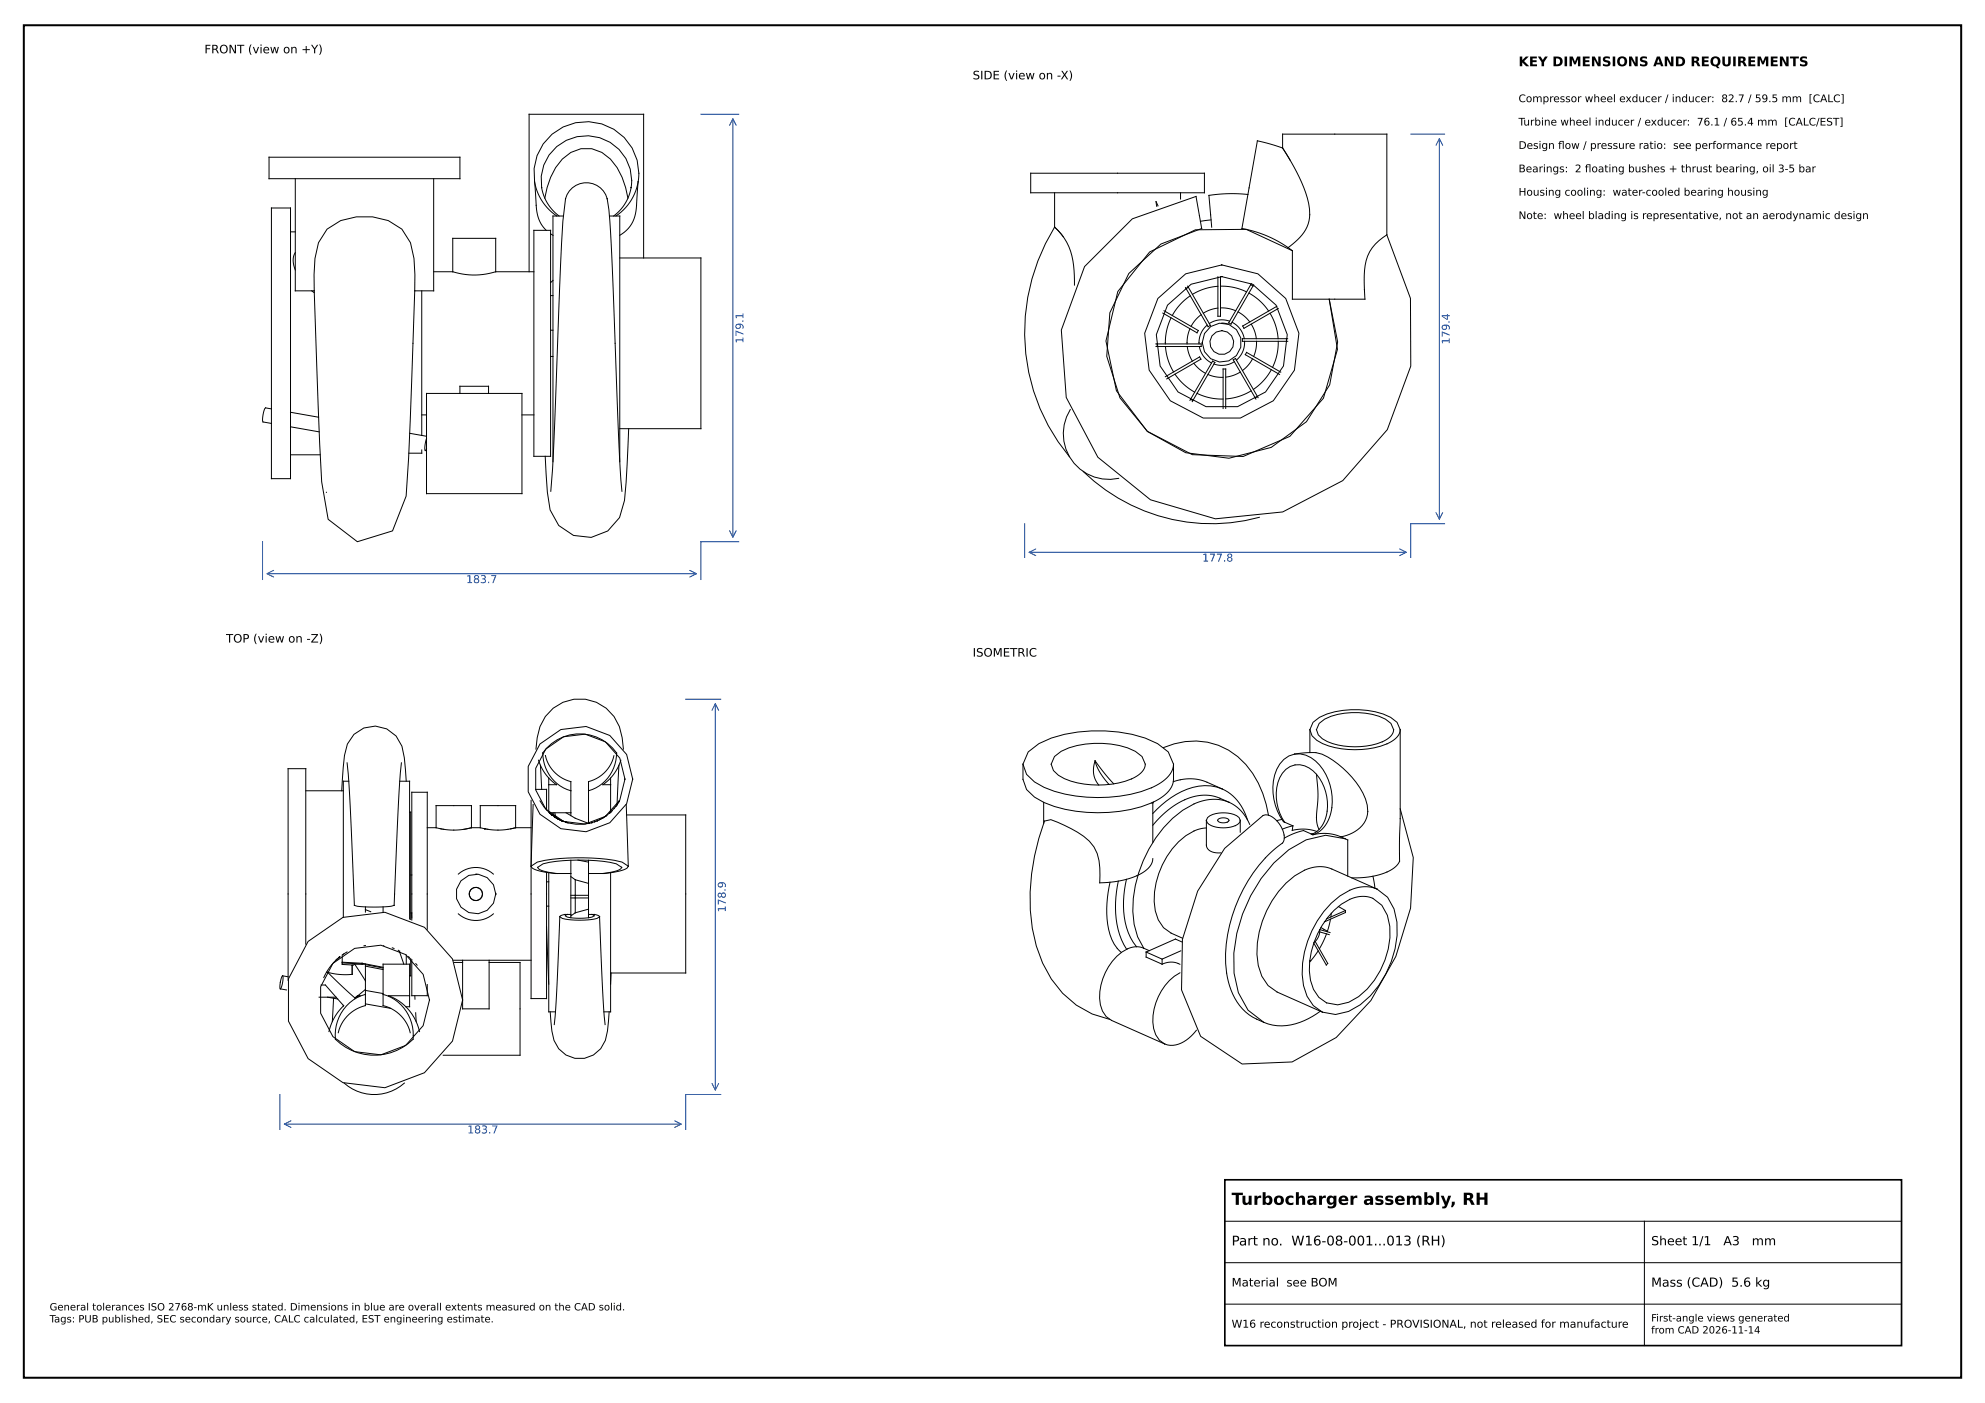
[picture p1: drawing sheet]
<svg xmlns="http://www.w3.org/2000/svg" width="420mm" height="297mm" viewBox="0 0 420 297" stroke-linecap="round" stroke-linejoin="round" font-family="sans-serif">
<g fill="none" stroke="#000" stroke-width=".21">
<path d="M56.9 33.3h40.4v4.5h-40.4zM62.5 37.8v23.8h4M91.8 37.8v23.8h-4M113.1 38.4l.2 1.6a27.6 27.6 0 0 0 .8 6.5l.6 1.2 .9 1M114.6 39.7h.1M114.6 39.7a9.6 9.6 0 0 1 9.3-11.1 9.6 9.6 0 0 1 9.7 10.8v.3M114.6 39.7a9.4 9.4 0 0 0 3.7 6M133.6 39.7a9.4 9.4 0 0 1-3.7 6M133.6 39.7h.1M135.1 38.4l-.3 4.3a7.5 7.5 0 0 1-3.6 7.1M218.1 36.7h36.8v4.1h-36.8zM271.5 31.3l-5.4-1.5-3.3 18.6a24.5 24.5 0 0 1 9.8 4"/>
<path d="M271.5 31.3a39.2 39.2 0 0 1 5.5 11.8 7.8 7.8 0 0 1-3.3 8.5l-1.1 .8M271.5 31.3l1.6 2.6M271.5 31.3v-2.9h22v21.3M57.4 44h4.1v57.3h-4.1zM61.5 49.1h1M62.5 53.5a4 4 0 0 0 0 3.6M91.8 57.5h4M95.8 57.5a15.2 15.2 0 0 0 9.1 0M95.8 57.5v-7.1h9.1v7.1M104.9 57.5h8.1M113 48.7h3.5v47.9h-3.5zM115.3 41.9a15.5 15.5 0 0 1 3.7-8.2 6.8 6.8 0 0 1 10.2 0 15.5 15.5 0 0 1 3.7 8.2"/>
<path d="M116.5 49.5l.5 .3M117 59.3l-.5 .5M117.8 45.7a10.9 10.9 0 0 1-4.2-12.6 10.9 10.9 0 0 1 11-7.3 10.9 10.9 0 0 1 10.5 12.3 10.9 10.9 0 0 1-4.7 7.6M119.2 45.7h-2.2v52M119.7 42a4.6 4.6 0 0 1 4.4-3.3 4.6 4.6 0 0 1 4.4 3.3M119.7 42v.1M119.7 42a251.6 251.6 0 0 0-1.4 23.8 1119.1 1119.1 0 0 1-1.7 38.2M128.5 42l.4 2.4 .3 4.7 .7 16.5a1137.9 1137.9 0 0 0 1.7 38.4M128.5 42.1h.1M129 45.7h2.2v52M131.2 54.6h17.1v36.1h-17.1M136.2 54.6v-30.4h-24.2v33.3"/>
<path d="M223.2 48.1l1 1M223.2 48.1a12.9 12.9 0 0 1 4.2 10.2v2M223.2 48.1a41.7 41.7 0 0 0 3.1 48.6M223.2 40.8v7.3M224.4 49.3l.6 .8M245.1 43.6l-.4-.9 .1 1M249.9 40.8v1.3M256.3 46.5l-2.2 .3M258.3 58.6v8.3h-.5v-8.3M264.1 41.2l-3.8-.2-4.4 .4 .6 6.7M272.6 52.4l.9 .7M293.5 49.7l5 13.4 .1 14.4-5 13.4-9.4 10.8-12.7 6.6-14.3 1.5-13.7-4-11.1-9-6.7-12.7-1.1-14.2 4.9-13.5 10.2-10.1 13.4-4.7 1.2 6.8-8.6 3.2-6.8 6.3-4 8.3-.7 9.2 2.8 8.8 5.9 7.1 8.1 4.5 9.1 1.2 8.9-2.3 7.5-5.4 4.9-7.9 1.7-9-1.8-9.1 1.8 10.6-3 10.4-7.1 8.1-9.9 4.2-10.7-.4-9.6-4.9-6.5-8.6-2.2-10.5 2.5-10.5 6.7-8.4 9.7-4.7 10.8-.1 9.7 4.6"/>
<path d="M293.5 49.7a9.1 9.1 0 0 0-4.8 8.5l.2 5.1h-15.4v-10.2M66 61.6l.5 .3M66.5 61.6l.8 24.2 .8 16.2 1.4 7.9 6.1 4.7 7.5-2.2 2.9-7.4 .8-16.2 1-27.2M66.5 61.6v-3.5l.2-3.4 .7-3.3 1.8-2.9 2.9-1.8 3.3-.8h3.5l3.3 .8 2.9 1.8 1.8 2.9 .7 3.3 .2 3.4v3.5M89.3 61.6v30.6M116.5 62.6h.5M116.5 69.9h.5M116.5 75.4h.5M244.6 72.8h9.6v.5h-9.5M244.9 72.8v.5M246.4 65.8l7.2 4.2-.3 .4-7.2-4.1M246.6 79.7l7.3-4.2 .3 .5-7.3 4.2"/>
<path d="M246.7 73.3l.6 3 1.1 2.4M247.9 67.3a11.9 11.9 0 0 0-1.3 5.5M248.7 79.2l1.7 2 2.5 1.8M251.3 73.3l.4 1.8 .7 1.3M251.4 60.6l4.8 8.3-.5 .2-4.8-8.2M251.5 60.8l-.5 .3M251.8 69.6a7.4 7.4 0 0 0-.6 3.2M251.9 62.6l-2.3 2-1.5 2.2M252.7 76.9l1.2 1.3 1.3 .8M253.8 73.3a4.8 4.8 0 0 0 2.6 3.5M254.2 66.6l-1.3 1.2-.8 1.3M255.5 68.8a4.8 4.8 0 0 0-1.7 4"/>
<path d="M255.7 79.3l1.4 .4 1.8 .2M257.8 65.2l-1.5 .3-1.6 .8M257.8 60.6l-2.6 .5-2.8 1.2M258.3 65.2l1.8 .1 1.4 .5M258.3 60.6l2.6 .2 2.9 1M258.6 68.4l1.4 .2M260.2 68a4.8 4.8 0 0 0-4.3 .5M260.8 68.2a4.8 4.8 0 0 1 2.5 3.5M261.2 76.5a4.8 4.8 0 0 1-4.3 .5M262 66l1.3 .9 1.2 1.2M262.5 78.7l-1.4 .7-1.7 .4M263.4 72.2a4.8 4.8 0 0 1-1.7 4"/>
<path d="M264.3 62l2.2 1.5 2 2.3M264.7 60.2l.5 .3M264.8 68.6l.8 1.6 .3 1.5M264.8 60l-4.7 8.3 .4 .3 4.8-8.3M265.1 75.9l-.9 1.3-1.2 1.2M265.9 72.2l-.1 1.8-.5 1.4M268.8 66.3l1.2 2.8 .5 2.6M269.1 78.2l-1.8 2.5-2 1.7M270.2 64.8l-7.2 4.2 .3 .5 7.2-4.2M270.5 72.2l-.3 3.1-.9 2.5M271.1 78.8l-7.3-4.2-.2 .5 7.2 4.1M272.3 71.7v.5"/>
<path d="M272.5 71.7h-9.5v.5h9.5M57.4 86.5l-1.2-.2-.2 .2-.4 2.3 .1 .5 1.7 .3M61.5 96.3h6.3M61.5 90.3l6.1 1.1M61.5 87.3l5.9 1M86.7 91.7l3.6 .6M89.3 95.2v.7h-2.8M89.3 87.8h1M90.3 83.3h20.2v21.2h-20.2zM90.3 92.8l-.4 1.6 .1 1 .3-.5M97.3 83.3v-1.5h6.1v1.5M110.5 87.8h2.5"/>
<path d="M133.1 90.7l-.6 11.4-.3 3.8-1.1 3.6-2.5 2.9-3.5 1.3-3.7-.4-3.1-2.1-1.9-3.3-.6-3.7-.4-7.6M226.5 86.7a9.7 9.7 0 0 0 .3 10.7 9.7 9.7 0 0 0 10 3.8M229.3 99.8a38.9 38.9 0 0 0 37.2 9.7M251.8 84.7l4.8-8.3 .5 .3-4.8 8.3M252 84.5l.5 .3M253.3 83.2l2.5 .9 3.1 .4M259.4 86.4v-8.3h-.5v8.4M264.8 82.7l-2.4 1.1-3 .6M266.1 83.9l-.4 .3M266.3 84.2l-4.8-8.3-.5 .3 4.8 8.3M69.1 104.2h.1M113.4 158.5l.3-2.4a9 9 0 0 1 9-8.2 9 9 0 0 1 9 8.2l.2 2.4"/>
<path d="M114.8 159.4a9.6 9.6 0 0 1 15.7 0M114.9 159.3a8.2 8.2 0 0 0 5.9 8.1M115.4 159.9a7.3 7.3 0 0 0 5.4 5.5v2M115.4 159.9h.1M129.9 159.9a7.3 7.3 0 0 1-5.3 5.5v2M130.5 159.3a8.2 8.2 0 0 1-5.9 8.1M246.3 158.2a14.9 14.9 0 0 1 20 7.5l1 2.2 .7 2.3 .5 2.3M274 159.6l2.4-.3a7.7 7.7 0 0 1 5.8 1.6 19.1 19.1 0 0 1 6.8 8.2 5.5 5.5 0 0 1-3.3 7.5l-1.9 .5M274 159.6a6.4 6.4 0 0 1 6 3.3 10.8 10.8 0 0 1 .5 11.7l-1.1 1.3-1.5 .8M274 159.6a6.2 6.2 0 0 0-4.5 5.7 12.1 12.1 0 0 0 2.1 8.6l2 .9M277.2 154.4l.5 1.3a9.4 9.4 0 0 0 6.2 2.8 16.7 16.7 0 0 0 10.8-1.7 3.2 3.2 0 0 0 1.6-2.4M277.2 154.4l.7-1.5a11.9 11.9 0 0 1 8-2.7 17.4 17.4 0 0 1 8.4 1.6l1.4 1.1 .6 1.5"/>
<path d="M277.2 154.4v4.9M279.2 153.1a10.1 10.1 0 0 1 6.8-2.3 14.9 14.9 0 0 1 7.2 1.4l1.2 .9 .6 1.3a3.4 3.4 0 0 1-2.4 2.6 16.2 16.2 0 0 1-11.7-.1l-1-.5-.9-.9-.4-1.1zM296.3 154.4v18.9l-.1 7.7a2.6 2.6 0 0 1-1.7 3 15.8 15.8 0 0 1-8.4 1.8M64.7 167.4h8M73.5 161.4l.6 9.3 .9 20.9a24.3 24.3 0 0 0 8.4 0M73.8 165.3h-1.1v28.8M84.6 165.3h2.1v29.2M85 161.4l-.7 8.6-.9 21.6M86 165.3l-.4-4.9a6.5 6.5 0 0 0-8.6-6.3l-2.1 1.3-1.4 2.1-.6 2.4-.6 7.5M86.7 171.9h.2v22.7M90.4 175.2h1.9M92.3 175.2a14 14 0 0 0 7.5 0"/>
<path d="M92.3 175.2v-4.7h7.5v4.7M93.2 175.4l.3 .1M93.8 175.5h.1M99.8 175.2l-1.7 .3M99.8 175.2h1.8M101.6 175.2a14 14 0 0 0 7.5 0M101.6 175.2v-4.7h7.5v4.7M102.6 175.4h.1M102.6 175.4l.3 .1M103.2 175.5h.1M107.5 175.5h.1M109.1 175.2l-1.1 .2"/>
<path d="M109.1 175.2h3.3M112.4 169.4v41.9h3.3v-26.7M112.8 170.3l-.4 13M113.4 167.1h2.3v4.3M114 160.9a9.7 9.7 0 0 0 3.8 5.2h-1.7M114.3 169.5a9.6 9.6 0 0 0 16.8 0M114.4 162l.2 5.1M116.1 164.7v1.4M116.1 166.1v5.8M116.3 172h4.5M116.3 172h.1M116.3 172.1h.1"/>
<path d="M116.4 172.1h.1M116.7 172.3h.1M116.7 172.4h.1M116.8 172.4h.1M116.8 172.5h.1M116.9 172.5h.1M117 172.6h.3M117.1 172v.6M117.3 172.8h.1M117.3 172.6l.9 .7M117.3 172.6v.2M117.4 172.9h.1"/>
<path d="M117.4 172l.2 .8M117.5 172.9h.1M117.5 173h.1M117.6 173h.1M117.7 173h.1M117.7 173.1h.1M117.8 173.1h.1M117.8 173.2h.1M118.1 173.3h.1M118.2 173.3h.1M118.2 173.4h.1M118.3 173.4h.1"/>
<path d="M118.4 173.5h.1M118.5 173.5h.1M118.6 173.5h.1M118.7 173.6h.1M118.8 173.6h.1M118.8 173.7h.1M118.9 173.7h.1M119 173.7h.1M119.1 173.8h.1M119.2 173.8h.1M119.3 173.8h.1M119.3 173.9h.1"/>
<path d="M119.4 173.9h.1M119.7 174h.1M119.8 174h.1M119.9 174h.1M119.9 174.1h.1M120 174.1h.1M120.2 174.1h.1M120.8 172v.6M120.8 167.4v4.6M124.6 167.4v6.9l-2.8-1.1-2-1.2M124.8 174.2h.1M125.2 174.1h.1"/>
<path d="M125.4 174.1h.1M125.8 173.9h.1M126 173.9h-.2M126.3 173.8h.1M126.5 173.7l-.2 .1M126.5 173.7h.1M127.2 173.3l-.4 .2M128.1 172.8l-.7 .4M128.1 172.8h.1M128.2 172.7h.1M128.3 172.6h.1M128.5 172.5l-.2 .1"/>
<path d="M129 172.1h.1M129.1 172.1h.1M129.2 164.7v1.4M129.2 166.1v5.8M129.2 171.9l-.1 .1M129.3 171.9h.1M129.5 171.6h.1M129.6 171.5l-.1 .1M130 171.1h.1M130 171h.1M130.3 170.7h.1M130.4 170.6l-.1 .1"/>
<path d="M130.4 170.6h.1M130.6 170.4h.1M130.6 170.3h.1M130.7 170.2l-.1 .1M130.7 170.2h.1M130.7 170.1h.1M130.9 169.9l-.1 .1M130.9 169.8h.1M131 169.7h.1M131 162l-.4 8.3M131.1 169.5h.1M131.4 160.9a9.7 9.7 0 0 1-3.8 5.2h1.6"/>
<path d="M132.5 170.3l.5 13M132.6 172.5h12.5v33.4h-15.9M216.5 161.7v3.2l.8 2.2a14.3 14.3 0 0 0 8.1 4.2 30.6 30.6 0 0 0 19.3-1.8 6.5 6.5 0 0 0 3.6-4l.1-3.8M216.5 161.7l.8 2.2a14.3 14.3 0 0 0 8.1 4.2 30.6 30.6 0 0 0 19.3-1.9 6.5 6.5 0 0 0 3.6-3.9l.1-.6M216.5 161.7l1.1-2.6 2.3-1.7a29.9 29.9 0 0 1 16.9-2.5l2.8 .5 2.8 .8 2.6 1.2 2.3 1.7 1.1 2.6M220.9 169.8v4.4M223.2 160.1a12.4 12.4 0 0 1 8.3-2.8 18.1 18.1 0 0 1 8.8 1.7l1.4 1.1 .7 1.6a4.1 4.1 0 0 1-2.9 3.1 19.7 19.7 0 0 1-14.2 0l-1.3-.7-1-1-.5-1.4zM231.8 161a5.1 5.1 0 0 0 .7 5.1M231.8 161l2 2.7 1.9 2.2M231.8 161a11.6 11.6 0 0 0 2.9 5M244 169.8v8.5M244.1 169.7l-.1 .3"/>
<path d="M248.3 165.4l.4-.1a10 10 0 0 1 6.8 .3l3.2 1.4M255.3 175.2l-1.6 .3a10.6 10.6 0 0 0-5.6 4.1 17.2 17.2 0 0 0-3.6 13.2l.6 1.9 1.1 1.6 1.7 1.2 2.4 1.1M255.3 173.6v5.3a2.46 2.46 0 0 0 3.1 1.6M255.3 173.6a2.13 2.13 0 0 0 2 1.4 5.6 5.6 0 0 0 4.9-.7l.3-.7M255.3 173.6a2.6 2.6 0 0 1 2.6-1.5h2a4.1 4.1 0 0 1 2.3 .9l.3 .6M257.8 173.4a1.76 1.76 0 0 1 2.3 .2v.1a1.32 1.32 0 0 1-1.7 .4l-.4-.1a.36 .36 0 0 1-.2-.6zM258.7 167a10.8 10.8 0 0 0-9.8 1.1l-2.1 1.5-2.8 2.6M258.7 167a10.1 10.1 0 0 1 5.3 6.5M260.1 169.8a9 9 0 0 0-7.4 .3 23.8 23.8 0 0 0-11.7 14.7 21.5 21.5 0 0 0-.2 13.5l1.3 2.4M260.1 169.8a8.6 8.6 0 0 1 4.4 4.7M260.1 169.8l-1.9-.9a10.5 10.5 0 0 0-10.3 2.1 21.6 21.6 0 0 0-3.9 3.7M262.5 173.6v2.5"/>
<path d="M271.3 173.4l-1.1 .3M271.9 174a9.6 9.6 0 0 1-.5-10.4 4.2 4.2 0 0 1 6.5-.4 9.4 9.4 0 0 1 1.6 12l-1 .9-.9 .5M273.6 174.8l-2.2 .7M273.6 174.8l-.1 .9 2.8-.2 2.4 .5M277.9 176.5h-.4M277.9 176.7l-2-.9-2 .6-2.1 1M277.9 176.7a9.2 9.2 0 0 1 5.9 .4M278.6 163.9l.1 .7a38.3 38.3 0 0 1-.1 8.8l.2 1.2 .4 .9M283.8 177.1l.9 .4M284.7 177.5l-4.1-.7-4.2 .9a25.4 25.4 0 0 0-11.7 11.9 29.9 29.9 0 0 0-3.5 16.3l.9 4.2 2 3.7 3.4 2.6M284.7 177.5l.5 .3v7.6M296.3 171.2l2.8 10.3-.6 10.7-3.1 10.2-5.3 9.4-7.3 7.8-9.3 5.1-10.6 .5-8.8-5.9-4-9.8 .2-10.7 3.2-10.2 5.7-9.1 8.1-6.9a2.87 2.87 0 0 1 3.1 1.3 4.2 4.2 0 0 1 1.3 4.1l-.3 .4-.6 .5a27.7 27.7 0 0 0-9.3 13 25.3 25.3 0 0 0-1 17.6 10.9 10.9 0 0 0 7 6.9"/>
<path d="M64.7 199.8v-37.1h-3.7v44.8M77.3 191.9v1.1M77.3 192.5l1.2 .5M81.1 191.9v1.1M83.4 191.6h.1M86.9 193.2h.2l.1 1.1M86.9 185.2h.3M87.2 194.7v-27h3.2v29M97 185a5.6 5.6 0 0 1 7.4 0M97 193.4a5.6 5.6 0 0 0 7.4 0M100.7 185h.1M104.9 189v.2"/>
<path d="M104.9 189.2v.2M112.4 183.3l1.3-.8a44.5 44.5 0 0 1 18 0l1.3 .8M112.4 183.3a3.1 3.1 0 0 0 2.2 1.1l2.9 .5h3.3M115.7 196.1l.4 12.2M115.7 191.8h.4M115.7 186.6h.4M116.1 184.7v29.4h1.5M118.5 194a5.4 5.4 0 0 0 3.2 .7h2.7a4.7 4.7 0 0 0 2.5-.7M118.5 194l-.7 15.8-.5 7M120.1 193.5l-.4 .2a3.5 3.5 0 0 0 2.7 .6l2.5-.1 .8-.4M120.8 193.5h-1.3l-.8 .3-.2 .2M120.8 193.5v.7"/>
<path d="M120.8 184.9v8.6M120.8 182.1v2.8M120.8 185.5l1 .7M120.8 189.5h3.8M120.8 190h3.8M121.8 186.2v7M121.8 186.2l2.8 .8M121.8 193.2l-1 .6M122.3 182l2.3 .5M124.6 193.5h1.3l.7 .3 .3 .2M124.6 184.9v8.6M124.6 193.5v.7"/>
<path d="M124.6 182.1v2.8M124.6 192.4l-2.8 .8M125.2 193.5l.5 .3M125.7 193.8h.1M126.9 194h.1M126.9 194l.7 15.8 .5 7M129.2 184.7v29.4h-1.4M131.6 183.6l-1.2-.8a38.4 38.4 0 0 0-15.5 0l-1.1 .8 .2 .3 1.2 .5 2.7 .5M131.6 183.6h.1M131.6 183.6l-.2 .3-.9 .4-3 .6M133 183.3h.1M133 183.3a3.2 3.2 0 0 1-2.2 1.1l-2.9 .5h-3.3"/>
<path d="M234.9 186.7a21.4 21.4 0 0 0 .4 12.1l1.2 1.9 .8 .9M236.7 186.5a20.4 20.4 0 0 0 1.2 13.4l.5 1M238.4 186.1a17.9 17.9 0 0 0 1.5 13.3l.6 1M244 181.7a4.8 4.8 0 0 1-3.4 3.6 20.6 20.6 0 0 1-7.8 1.5 17 17 0 0 0-.6-6.2 8.8 8.8 0 0 0-4.1-4.5l-2.8-1.4-2.9-1.2-1.3 .3a45.8 45.8 0 0 0-2.6 22.7 24.8 24.8 0 0 0 9.3 16.2l3.3 1.9 3.7 1.1M250.2 199.4l-1.4-.7-6.2 2.8M278.4 199.3l2.6 4.6-.3 .3-2.6-4.6M279.3 197.2l2 .6M279.6 196.3l1.3 .8M280.7 197.6l-1.5 3.2M281.5 197.4l-2.2-.7v.8l-.3 .9-.9 1.1M281.6 194.5l-.7 2.7M281.8 193.3l-.1 .8"/>
<path d="M282.4 192.7a9.4 9.4 0 0 1 5.1-2.9 5.3 5.3 0 0 1 3.1 .3l1.9 1.5a11.2 11.2 0 0 1 1.3 9.3 17.8 17.8 0 0 1-6.2 10l-2.1 1.2a5.4 5.4 0 0 1-7.5-2.7 14.7 14.7 0 0 1 .9-11.8l.9-1.8 1.2-1.6zM283.3 191.8l1.5 .9M284.8 192.7v.4l-4.5 2M284.8 192.7l-4 1.8M290.6 185.4l.4 2.6M291.4 188.2l-9.5-4.3a7 7 0 0 0-5.8 .3 19.1 19.1 0 0 0-9.6 13 14.9 14.9 0 0 0 .6 9.4l1.3 2 1.9 1.4 9.6 4.2M291.4 188.2a7 7 0 0 0-5.7 .2 19.1 19.1 0 0 0-9.6 13.1 14.9 14.9 0 0 0 .5 9.3l1.4 2 1.9 1.4M291.4 188.2l2.3 1.7a13.2 13.2 0 0 1 1.6 10.9 21 21 0 0 1-7.4 11.8l-2.5 1.5-2.7 .6-2.8-.5M59.3 209.3l1.3 .2M59.8 206.5l-.5 1.4v1.4M59.8 206.5v1.6l-.5 1.2M59.8 206.5l1.2 .2"/>
<path d="M67.5 211h3.6M68 208.5h.9l3.8 4.4a10.8 10.8 0 0 0-3.1 5.4M69.1 205.8h.2M69.3 211l2.2 .4M69.3 205.8l5.8 5.4 1.1-.5h-.5M70.4 203.9l-1.1 1.5-.8 1.5M70.6 211.3l-.3 4.9M70.6 203.7l-.1 .1M70.9 203.4l-.2 .2M71.1 203.2l-.1 .1M71.1 203.2h.1M71.2 203.1h.1"/>
<path d="M71.4 203h.1M71.5 202.8l-.1 .1M71.6 202.8h.1M71.7 202.7h.1M71.8 202.6h.1M71.9 202.6h-.1M71.9 202.6h.1M71.9 202.5h.1M72.4 203.6l4.2 .3M72.4 202.1v2l2.3 .1M72.4 203.8l4.2 .2M72.6 202h.1"/>
<path d="M72.7 212.8v.1M73.5 201.5l-.9 .5M74.5 204.3v1.9l-2.4 .1-2.8-.5M74.5 204.2v.1M75.1 204.1l2.2 3.5M75.1 204.1l-.6 .2M75.1 204.1h2.2v3.5M75.6 210.8l-.5 .4h.1M75.6 210.8l-.2 .3M75.6 210.9h.1M75.7 210.7l-.1 .2M76.6 203.9l4.5 .8"/>
<path d="M76.6 204l.2 .1M76.6 203.9v.1M77.3 210.5a8.8 8.8 0 0 0-6.3 9.5 11.5 11.5 0 0 0 16.4-.2 9 9 0 0 0-6.3-9.3M77.3 207.6v1.8M77.3 210.5v2.3a7.8 7.8 0 0 0-5.7 5.8M77.3 200.1l-.3 .1M77.3 209.4l-1.6 1.3M77.3 209.4v1.1M77.3 204.2l3.8 .7M77.3 204.5l3.8 .7M77.3 209.6l3.8 .7M77.3 212.5l5.4 .9"/>
<path d="M81.1 210.5v2.3a7.8 7.8 0 0 1 5.7 5.8M81.1 210.5v-6.4h5.6v6.6M81.2 200.1h.1M83 200.6l.4 .1M84.3 201.1l.3 .4M84.6 201.3v.2M84.6 201.5v.1M84.6 201.6l.9 2.5M86 202.1v2M86.5 202.5l.2 .2M86.7 210.7h-4.5a10.4 10.4 0 0 1 6.6 7.6M86.7 210.7v2.4h-.8"/>
<path d="M86.9 202.9v3.6h-.2M87.2 203.1v7.6h3.2v-2.3M87.8 210.7v.8M88 214.3l.1 1.9M88 203.9l.3 .4M95.9 203.2h16.5M96.1 203.7h1.8M97.9 203.2v10.3h5.6v-10.3M103.5 203.7h6.6v19.6h-16.3M116.4 214.1l.4 4.1a5.9 5.9 0 0 0 5.9 5.9 5.9 5.9 0 0 0 5.9-5.9l.3-4.1M129.3 205.9l-.1 2.4M242.6 201.5v1.1l3.4 1.5"/>
<path d="M242.6 201.5l3.4 1.5M243.2 201.2l-1.7-.7-1.6-.1a7 7 0 0 0-4.5 3.1 11.1 11.1 0 0 0-2.1 10.5l.8 1.1 1.1 .9 11.3 4.9M246 204.1l1.5-.5a3.8 3.8 0 0 1 2.2 .5M246 203v1.1M249.7 205.9a11.7 11.7 0 0 0-5.5 11.8l.4 1.3 .8 1.1 1.1 .8M249.9 201.2l-3.9 1.8M253.2 218a6.6 6.6 0 0 1-6.1 3.1l-.6-.2M277.2 203.3h.2M279 201.2l-1.8 2.4M279.4 214a12.8 12.8 0 0 1-11 2.7l-.9-.3M85.6 229.2a9.6 9.6 0 0 1-12.8 0M259.2 258.5h143.3"/>
<path d="M348 258.5v26.3M259.2 276h143.3M259.2 267.2h143.3"/>
<circle cx="258.6" cy="72.5" r="16.4"/>
<circle cx="258.6" cy="72.5" r="4.1"/>
<circle cx="258.6" cy="72.5" r="14"/>
<circle cx="258.6" cy="72.5" r="2.53"/>
<circle cx="122.7" cy="164.9" r="9.6"/>
<circle cx="122.7" cy="164.9" r="11.2"/>
<circle cx="100.7" cy="189.2" r="4.2"/>
<circle cx="100.7" cy="189.2" r="1.4"/>
<circle cx="79.2" cy="211.6" r="11.7"/>
<circle cx="79.2" cy="211.6" r="18.7"/>
</g>
<g fill="none" stroke="#0b3d91" stroke-width=".21">
<path d="M148.3 24.2h8M154.4 26.5l.7-1.4 .7 1.4M155.1 25.1v88.6M298.6 28.4h7.1M303.9 30.7l.7-1.4 .7 1.4M304.6 29.3v80.6M55.6 114.6v8M154.4 112.3l.7 1.4 .7-1.4M156.3 114.6h-8v8M216.9 110.8v7.2M217.8 116.9h79.8M219.2 116.2l-1.4 .7 1.4 .7"/>
<path d="M296.2 116.2l1.4 .7-1.4 .7M303.9 108.5l.7 1.4 .7-1.4M305.7 110.8h-7.1v7.2M56.5 121.4h90.9M57.9 120.7l-1.4 .7 1.4 .7M146 120.7l1.4 .7-1.4 .7M145.1 148h7.4M150.7 150.3l.7-1.4 .7 1.4M151.4 148.9v81.8M59.2 231.6v7.4M60.2 237.9h84M61.6 237.2l-1.4 .7 1.4 .7"/>
<path d="M142.8 237.2l1.4 .7-1.4 .7M150.7 229.3l.7 1.4 .7-1.4M152.5 231.6h-7.4v7.4"/>
</g>
<path d="M259.2 249.7h143.3v35.1h-143.3z" fill="none" stroke="#000" stroke-width=".35"/>
<path d="M5 5.3h410.1v286.3h-410.1z" fill="none" stroke="#000" stroke-width=".42"/>
<text font-size="3.5" x="260.7" y="255">Turbocharger assembly, RH</text>
<g font-size="2.8">
<text x="321.4" y="14">KEY DIMENSIONS AND REQUIREMENTS</text>
<text x="260.7" y="263.6">Part no. W16-08-001...013 (RH)</text>
</g>
<g font-size="2.6">
<text x="349.5" y="263.5">Sheet 1/1</text>
<text x="364.7" y="263.5">A3</text>
<text x="370.8" y="263.5">mm</text>
<text x="349.5" y="272.3">Mass (CAD) 5.6 kg</text>
</g>
<g font-size="2.5">
<text x="43.3" y="11.3">FRONT (view on +Y)</text>
<text x="205.9" y="16.8">SIDE (view on -X)</text>
<text x="47.8" y="136">TOP (view on -Z)</text>
<text x="205.9" y="139">ISOMETRIC</text>
<text x="260.7" y="272.3">Material see BOM</text>
</g>
<g font-size="2.3" fill="#0b3d91">
<text x="157.3" y="72.7" transform="rotate(-90 157.3 72.7)">179.1</text>
<text x="306.8" y="72.9" transform="rotate(-90 306.8 72.9)">179.4</text>
<text x="254.4" y="118.8">177.8</text>
<text x="98.7" y="123.4">183.7</text>
<text x="153.6" y="193.1" transform="rotate(-90 153.6 193.1)">178.9</text>
<text x="98.9" y="239.9">183.7</text>
</g>
<text font-size="2.3" x="260.7" y="281">W16 reconstruction project - PROVISIONAL, not released for manufacture</text>
<g font-size="2.2">
<text x="321.4" y="21.6">Compressor wheel exducer / inducer: 82.7 / 59.5 mm [CALC]</text>
<text x="321.4" y="26.6">Turbine wheel inducer / exducer: 76.1 / 65.4 mm [CALC/EST]</text>
<text x="321.4" y="31.5">Design fow / pressure ratio: see performance report</text>
<text x="329.8" y="31.5">l</text>
<text x="321.4" y="36.5">Bearings: 2 foating bushes + thrust bearing, oil 3-5 bar</text>
<text x="321.4" y="41.4">Housing cooling: water-cooled bearing housing</text>
<text x="335.4" y="36.5">l</text>
<text x="321.4" y="46.4">Note: wheel blading is representative, not an aerodynamic design</text>
</g>
<g font-size="2.1">
<text x="10.5" y="277.3">General tolerances ISO 2768-mK unless stated. Dimensions in blue are overall extents measured on the CAD solid.</text>
<text x="10.5" y="279.9">Tags: PUB published, SEC secondary source, CALC calculated, EST engineering estimate.</text>
<text x="349.5" y="279.7">First-angle views generated</text>
<text x="349.5" y="282.2">from CAD 2026-11-14</text>
</g>
</svg>
